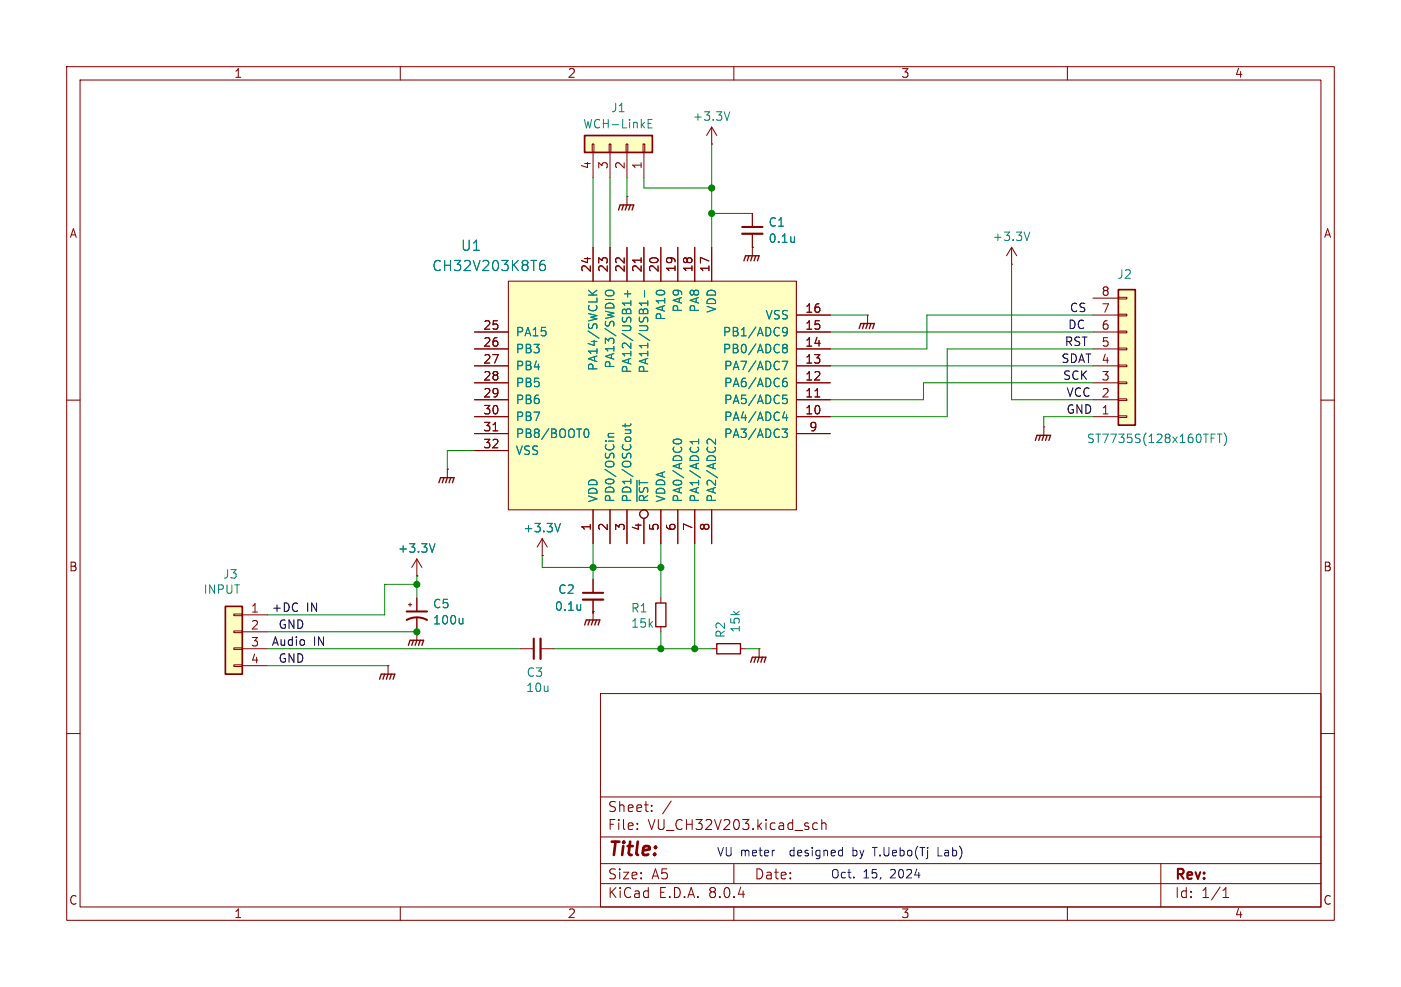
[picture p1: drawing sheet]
<svg xmlns="http://www.w3.org/2000/svg" width="210mm" height="148mm" viewBox="0 0 210 148" stroke-linecap="round" stroke-linejoin="round" font-family="sans-serif">
<g fill="none" stroke="#840000" stroke-width=".15">
<path d="M10 10h190v128h-190zM12 12h186v124h-186zM60 10v2M110 10v2M160 10v2M94 29.5h.1M94 29.5v1.2M112.8 37.1h.1M112.8 32v2M112.8 35.1v3.3M10 60h2M198 60h2"/>
<path d="M156.5 64h.1M156.5 64v1.3M106.7 97.3h.7M111 97.3h.8M113.8 97.3h.1M113.8 97.3v1.3M10 110h2M90 104h108v32h-108zM90 119.5h108M198 110h2M60 136v2M90 132.5h108"/>
<path d="M90 129.5h108M90 125.5h108M95.5 124.2v.2M95.5 123.5v.1M97.7 121.5v.2M97.7 120.8v.1M100.6 120.1l-1.3 1.9M110 136v2M110 129.5v3M121.8 124.1l.3 .3 .4-.1M122.5 123.5l-.4-.1-.3 .3M123.2 123.5a.37 .37 0 0 1 .6 .1v.8"/>
<path d="M123.2 122.9v1.5M160 136v2M174 129.5v6.5M183.3 134.6h.9M183.3 133.5l.5-.4v1.5"/>
</g>
<path d="M111.3 35.1h3" fill="none" stroke="#840000" stroke-width=".33"/>
<path d="M111.3 34h3" fill="none" stroke="#840000" stroke-width=".3"/>
<path d="M119.1 35.5v.8M119.1 36.2l-.1 .1" fill="none" stroke="#008484" stroke-width=".15"/>
<g fill="none" stroke="#840000" stroke-width=".2">
<path d="M92.7 31.5l.3-.8h2l-.3 .8M93.5 30.7l-.3 .8M94 30.7l-.3 .8M94.5 30.7l-.3 .8M111.5 39.1l.3-.7h2l-.3 .7M112.3 38.4l-.3 .7M112.8 38.4l-.3 .7M113.3 38.4l-.3 .7M155.2 66l.2-.7h2.1l-.3 .7M156 65.3l-.3 .7M156.5 65.3l-.3 .7M157 65.3l-.3 .7"/>
<path d="M107.4 96.5h3.6v1.5h-3.6zM112.5 99.3l.3-.7h2l-.2 .7M113.3 98.6l-.3 .7M113.8 98.6l-.3 .7M114.3 98.6l-.3 .7"/>
</g>
<path d="M167.6 43.4h2.6v20.4h-2.6z" fill="#ffffc2"/>
<g fill="none" stroke="#840000" stroke-width=".15">
<path d="M163.8 59.9h3.8M163.8 57.4h3.8M163.8 54.9h3.8M163.8 52.3h3.8M163.8 49.8h3.8M163.8 47.2h3.8M163.8 44.7h3.8M167.6 44.6h1.3v.2h-1.3zM167.6 47.1h1.3v.3h-1.3zM167.6 49.7h1.3v.2h-1.3zM167.6 52.2h1.3v.3h-1.3zM167.6 54.7h1.3v.3h-1.3z"/>
<path d="M167.6 57.3h1.3v.2h-1.3zM167.6 59.8h1.3v.3h-1.3zM163.8 62.5h3.8M167.6 62.4h1.3v.2h-1.3zM61.2 90.7h.5M61.5 90.4v.5M62.5 94.7h.1M62.5 89.7v2M62.5 92.7v3.3"/>
</g>
<path d="M167.6 43.4h2.6v20.4h-2.6z" fill="none" stroke="#840000" stroke-width=".25"/>
<path d="M181.6 65.7h.4M181.6 65.1h.6M182.5 65.1h.7M182.8 65.1v1.3M183.5 64.9a1.46 1.46 0 0 1 0 1.9M69.4 92.7v.9M69.4 93.4l-.2 .2" fill="none" stroke="#008484" stroke-width=".15"/>
<path d="M61.2 96.8l.3-.8h2l-.3 .8M62 96l-.3 .8M62.5 96l-.3 .8M63 96l-.3 .8" fill="none" stroke="#840000" stroke-width=".2"/>
<path d="M61 93a3.2 3.2 0 0 1 3 0M61 91.7h3" fill="none" stroke="#840000" stroke-width=".3"/>
<path d="M33.8 90.9h2.5v10.2h-2.5z" fill="#ffffc2"/>
<path d="M130 47.2h.1M130 47.2v1.3M35.1 99.7h1.2v.2h-1.2zM35.1 97.2h1.2v.2h-1.2zM35.1 94.6h1.2v.3h-1.2zM35.1 92.1h1.2v.2h-1.2zM36.3 92.2h3.8M36.3 94.7h3.8M36.3 97.3h3.8M36.3 99.8h3.8" fill="none" stroke="#840000" stroke-width=".15"/>
<path d="M33.8 90.9h2.5v10.2h-2.5z" fill="none" stroke="#840000" stroke-width=".25"/>
<path d="M128.8 49.3l.2-.8h2.1l-.3 .8M129.5 48.5l-.2 .8M130 48.5l-.2 .8M130.6 48.5l-.3 .8" fill="none" stroke="#840000" stroke-width=".2"/>
<path d="M76.2 42.2h43.2v34.3h-43.2z" fill="#ffffc2"/>
<g fill="none" stroke="#840000" stroke-width=".15">
<path d="M106.7 19.1v2.5M106.7 19.1l-.8 1.2M106.7 19.1l.7 1.2M88.9 37.1v5.1M91.4 37.1v5.1M94 37.1v5.1M96.1 38.7v.7M96.5 37.1v5.1M99.1 37.1v5.1M101.6 37.1v5.1M104.1 37.1v5.1M106.7 21.6h.1"/>
<path d="M106.7 37.1v5.1M71.1 59.9h5.1M71.1 57.4h5.1M71.1 54.9h5.1M71.1 52.3h5.1M71.1 49.8h5.1M76.2 42.2h43.2v34.3h-43.2zM119.4 59.9h5.1M119.4 57.4h5.1M119.4 54.9h5.1M119.4 52.3h5.1M119.4 49.8h5.1"/>
<path d="M119.4 47.2h5.1M122.2 59.5h.7M67.1 70.4h.1M67.1 70.4v1.2M71.1 62.5h5.1M71.1 65h5.1M71.1 67.6h5.1M73.9 64.6h.7M88.9 76.5v5M91.4 76.5v5M94 76.5v5M96.5 77.7v3.8"/>
<path d="M99.1 76.5v5M101.6 76.5v5M104.1 76.5v5M106.7 76.5v5M119.4 62.5h5.1M119.4 65h5.1M58.2 99.8h.1M58.2 99.8v1.3M62.5 86.4h.1M62.5 83.8l-.8 1.3M62.5 83.8v2.6M62.5 83.8l.7 1.3"/>
<path d="M78 97.3h2M81 97.3h2.1M81.3 83.3h.1M81.3 80.8l-.8 1.2M81.3 80.8v2.5M81.3 80.8l.7 1.2M88.9 91.7h.1M88.9 86.9v2M88.9 89.9v3.1M99.1 89.7v.7M99.1 94v.7"/>
<circle cx="96.5" cy="77.1" r=".63"/>
</g>
<g fill="none" stroke="#008484" stroke-width=".15">
<path d="M109.4 16.8l-.4 1.2M81.6 39.1a.6 .6 0 0 0-.7 .6v.6l.1 .2 .5 .1 .2-.2 .1-.5-.2-.2-.4-.1-.3 .3M88.2 43.5l.7 .7M89.5 43.5l-.7 .6M90.7 44.1a.43 .43 0 0 1 .5-.6h.4a.43 .43 0 0 1 .4 .6M93.6 44.1h1M94.1 43.6v1M96.6 43.6v1M97.1 45.1v.7M97.1 45.5h-1.3l.2 .1M117.2 54.2h.9l-.6 1.2M117.3 49.3l.2-.2 .5 .1a.84 .84 0 0 1-.3 1.2h-.3"/>
<path d="M117.3 51.9l.2-.3 .4 .1 .1 .2-.2 .3M117.3 51.9l.2 .3M117.3 49.6l.2 .3 .4-.1 .1-.2M117.4 59.3h.6M117.4 57.3l.4-.1 .2 .2-.1 .5h-.5M117.5 59.7h.3l.2 .3-.1 .5h-.4M117.5 52.2h.3M117.5 52.2l-.2 .2M117.8 52.2l.2 .2v.4l-.5 .1-.2-.2M117.9 56.7l-.4 .1M84 78.5l-.4 1.3M87.6 64.6l.2-.3a.68 .68 0 0 1 .5 .7 .68 .68 0 0 1-.5 .6l-.2-.2"/>
<path d="M91.2 65.5h.8M92 65l-.8 .1v.3l.1 .1M93.7 64.5h.9M93.7 63.5v.5M94.4 64.5l.2 .1M94.6 63.5l-.2 .3h-1.1M95.5 72v3.2M101 66.4l-.1-.1a.68 .68 0 0 1 .6-.5 .68 .68 0 0 1 .7 .5l-.1 .1M104.7 65.8v.8M104.7 66.2h-1.3l.4 .4M107.3 65.8v.8l-.9-.8-.3 .2-.1 .4M117.2 64.3h.8l-.4 .5 .4 .1v.5l-.2 .2h-.4"/>
<path d="M117.6 61.7l-.3 .9h.8M117.9 62.2v.9M65.2 81.5l-.4 1.3M87 90.7v.8M87 91.4v.1"/>
</g>
<g fill="none" stroke="#840000" stroke-width=".2">
<path d="M65.8 72.4l.2-.8h2.1l-.3 .8M66.5 71.6l-.2 .8M67.1 71.6l-.3 .8M67.6 71.6l-.3 .8M87.6 93.7l.3-.7h2l-.2 .7M88.4 93l-.3 .7M88.9 93l-.3 .7M89.4 93l-.2 .7M98.3 90.4h1.5v3.6h-1.5zM56.9 101.9l.2-.8h2.1l-.3 .8M57.7 101.1l-.3 .8M58.2 101.1l-.3 .8"/>
<path d="M58.7 101.1l-.3 .8"/>
</g>
<path d="M81 95.8v3M87.4 89.9h3" fill="none" stroke="#840000" stroke-width=".33"/>
<path d="M80 95.8v3M87.4 88.9h3" fill="none" stroke="#840000" stroke-width=".3"/>
<path d="M87.6 20.3h10.2v2.6h-10.2z" fill="#ffffc2"/>
<g fill="none" stroke="#840000" stroke-width=".15">
<path d="M88.8 21.6h.2v1.3h-.2zM88.9 22.9v3.8M88.9 37.1v5.1M91.3 21.6h.3v1.3h-.3zM91.4 22.9v3.8M91.4 37.1v5.1M93.9 21.6h.2v1.3h-.2zM94 22.9v3.8M94 37.1v5.1M96.1 38.7v.7M96.4 21.6h.2v1.3h-.2zM96.5 22.9v3.8"/>
<path d="M96.5 37.1v5.1M99.1 37.1v5.1M101.6 37.1v5.1M104.1 37.1v5.1M106.7 37.1v5.1M112.8 37.1h.1M112.8 32v2M112.8 35.1v2M151.6 39.6h.1M151.6 37.1l-.7 1.3M151.6 37.1v2.5M151.6 37.1l.8 1.3"/>
<path d="M71.1 59.9h5.1M71.1 57.4h5.1M71.1 54.9h5.1M71.1 52.3h5.1M71.1 49.8h5.1M119.4 59.9h5.1M119.4 57.4h5.1M119.4 54.9h5.1M119.4 52.3h5.1M119.4 49.8h5.1M119.4 47.2h5.1M122.2 59.5h.7"/>
<path d="M67.1 70.4h.1M71.1 62.5h5.1M71.1 65h5.1M71.1 67.6h5.1M73.9 64.6h.7M88.9 76.5v5M91.4 76.5v5M94 76.5v5M96.5 77.7v3.8M99.1 76.5v5M101.6 76.5v5M104.1 76.5v5"/>
<path d="M106.7 76.5v5M119.4 62.5h5.1M119.4 65h5.1M62.5 86.4h.1M62.5 94.7h.1M62.5 89.7v2M62.5 92.7v2M81.3 83.3h.1M88.9 91.7h.1M88.9 86.9v2M88.9 89.9v2"/>
<circle cx="96.5" cy="77.1" r=".63"/>
</g>
<path d="M87.6 20.3h10.2v2.6h-10.2z" fill="none" stroke="#840000" stroke-width=".25"/>
<g fill="none" stroke="#008484" stroke-width=".15">
<path d="M97.2 18.5h.4M97.8 17.9h-.6v1.3h.6M81.6 39.1a.6 .6 0 0 0-.7 .6v.6l.1 .2 .5 .1 .2-.2 .1-.5-.2-.2-.4-.1-.3 .3M119.1 35.5v.8M119.1 36.2l-.1 .1M154.4 34.8l-.5 1.3M88.2 43.5l.7 .7M89.5 43.5l-.7 .6M90.7 44.1a.43 .43 0 0 1 .5-.6h.4a.43 .43 0 0 1 .4 .6M93.6 44.1h1M94.1 43.6v1M96.6 43.6v1"/>
<path d="M97.1 45.1v.7M97.1 45.5h-1.3l.2 .1M117.2 54.2h.9l-.6 1.2M117.3 49.3l.2-.2 .5 .1a.84 .84 0 0 1-.3 1.2h-.3M117.3 51.9l.2-.3 .4 .1 .1 .2-.2 .3M117.3 51.9l.2 .3M117.3 49.6l.2 .3 .4-.1 .1-.2M117.4 59.3h.6M117.4 57.3l.4-.1 .2 .2-.1 .5h-.5M117.5 59.7h.3l.2 .3-.1 .5h-.4M117.5 52.2h.3M117.5 52.2l-.2 .2"/>
<path d="M117.8 52.2l.2 .2v.4l-.5 .1-.2-.2M117.9 56.7l-.4 .1M84 78.5l-.4 1.3M87.6 64.6l.2-.3a.68 .68 0 0 1 .5 .7 .68 .68 0 0 1-.5 .6l-.2-.2M91.2 65.5h.8M92 65l-.8 .1v.3l.1 .1M93.7 64.5h.9M93.7 63.5v.5M94.4 64.5l.2 .1M94.6 63.5l-.2 .3h-1.1M95.5 72v3.2M101 66.4l-.1-.1a.68 .68 0 0 1 .6-.5 .68 .68 0 0 1 .7 .5l-.1 .1"/>
<path d="M104.7 65.8v.8M104.7 66.2h-1.3l.4 .4M107.3 65.8v.8l-.9-.8-.3 .2-.1 .4M117.2 64.3h.8l-.4 .5 .4 .1v.5l-.2 .2h-.4M117.6 61.7l-.3 .9h.8M117.9 62.2v.9M65.2 81.5l-.4 1.3M69.4 92.7v.9M69.4 93.4l-.2 .2M87 90.7v.8M87 91.4v.1"/>
</g>
<path d="M116 127.5h.1M130.8 127.1h.7M140.6 127.1v1.2h.6" fill="none" stroke="#0000c2" stroke-width=".15"/>
<g fill="none" stroke="#008400" stroke-width=".15">
<path d="M88.9 26.7v10.4M91.4 26.7v10.4M94 26.7v2.8M96.5 26.7v1.5h10.2M106.7 21.6v15.5M106.7 32h6.1M151.6 39.6v20.3h12.2M124.5 47.2h5.5M124.5 54.9h39.3M124.5 49.8h39.3M163.8 47.2h-24.9v5.1h-14.4M163.8 52.3h-21.8v10.2h-17.5"/>
<path d="M163.8 57.4h-25.4v2.5h-13.9M71.1 67.6h-4v2.8M163.8 62.5h-7.3v1.5M40.1 97.3h37.9M40.1 99.8h18.1M40.1 94.7h22.4M62.5 86.4v3.3M62.5 87.6h-4.8v4.6h-17.6M81.3 83.3v1.8h17.8M83.1 97.3h23.6M88.9 81.5v5.4M88.9 91.7v.2"/>
<path d="M99.1 81.5v8.2M99.1 94.7v2.6M104.1 81.5v15.8M111.8 97.3h2"/>
</g>
<g fill="#008400" stroke="#008400" stroke-width=".15">
<circle cx="62.5" cy="94.7" r=".46"/>
<circle cx="88.9" cy="85.1" r=".46"/>
<circle cx="62.5" cy="87.6" r=".46"/>
<circle cx="104.1" cy="97.3" r=".46"/>
<circle cx="99.1" cy="97.3" r=".46"/>
<circle cx="106.7" cy="28.2" r=".46"/>
<circle cx="99.1" cy="85.1" r=".46"/>
<circle cx="106.7" cy="32" r=".46"/>
</g>
<text font-size="2.8" fill="#840000" x="91" y="128.9">Title:</text>
<g font-size="2.1" fill="#008484">
<text x="64.7" y="40.9">CH32V203K8T6</text>
<text x="69" y="37.8">U1</text>
</g>
<g font-size="2.1" fill="#840000">
<text x="91" y="124.7">File:</text>
<text x="91" y="122">Sheet:</text>
<text x="97.1" y="124.7">VU_CH32V203.kicad_sch</text>
<text x="91" y="134.9">KiCad</text>
<text x="91" y="132.1">Size:</text>
<text x="97.7" y="132.1">A5</text>
<text x="98.7" y="134.9">E.D.A.</text>
<text x="106.3" y="134.9">8.0.4</text>
<text x="113" y="132.1">Date:</text>
<text x="176" y="132.3">Rev:</text>
<text x="176" y="134.9">Id:</text>
<text x="180.1" y="134.9">1/1</text>
</g>
<g font-size="1.8" fill="#840000">
<text x="35" y="11.9">1</text>
<text x="85" y="11.9">2</text>
<text x="135" y="11.9">3</text>
<text x="185" y="11.9">4</text>
<text x="88.6" y="25.5" transform="rotate(-90 88.6 25.5)">4</text>
<text x="91.2" y="25.5" transform="rotate(-90 91.2 25.5)">3</text>
<text x="93.7" y="25.5" transform="rotate(-90 93.7 25.5)">2</text>
<text x="96.3" y="25.5" transform="rotate(-90 96.3 25.5)">1</text>
<text x="10.3" y="35.9">A</text>
<text x="198.4" y="35.9">A</text>
<text x="88.6" y="40.9" transform="rotate(-90 88.6 40.9)">24</text>
<text x="91.2" y="40.9" transform="rotate(-90 91.2 40.9)">23</text>
<text x="93.7" y="40.9" transform="rotate(-90 93.7 40.9)">22</text>
<text x="96.3" y="40.9" transform="rotate(-90 96.3 40.9)">21</text>
<text x="98.8" y="40.9" transform="rotate(-90 98.8 40.9)">20</text>
<text x="101.3" y="40.9" transform="rotate(-90 101.3 40.9)">19</text>
<text x="103.9" y="40.9" transform="rotate(-90 103.9 40.9)">18</text>
<text x="106.4" y="40.9" transform="rotate(-90 106.4 40.9)">17</text>
<text x="120.6" y="47">16</text>
<text x="165" y="47">7</text>
<text x="165" y="44.5">8</text>
<text x="72.3" y="49.5">25</text>
<text x="72.3" y="52.1">26</text>
<text x="120.6" y="52.1">14</text>
<text x="120.6" y="49.5">15</text>
<text x="165" y="52.1">5</text>
<text x="165" y="49.5">6</text>
<text x="72.3" y="54.6">27</text>
<text x="72.3" y="57.2">28</text>
<text x="72.3" y="59.7">29</text>
<text x="120.6" y="59.7">11</text>
<text x="120.6" y="57.2">12</text>
<text x="120.6" y="54.6">13</text>
<text x="165" y="59.7">2</text>
<text x="165" y="57.2">3</text>
<text x="165" y="54.6">4</text>
<text x="72.3" y="62.2">30</text>
<text x="72.3" y="64.8">31</text>
<text x="120.6" y="62.2">10</text>
<text x="121.2" y="64.8">9</text>
<text x="165" y="62.2">1</text>
<text x="72.3" y="67.3">32</text>
<text x="88.6" y="79.7" transform="rotate(-90 88.6 79.7)">1</text>
<text x="91.2" y="79.7" transform="rotate(-90 91.2 79.7)">2</text>
<text x="93.7" y="79.7" transform="rotate(-90 93.7 79.7)">3</text>
<text x="96.3" y="79.7" transform="rotate(-90 96.3 79.7)">4</text>
<text x="98.8" y="79.7" transform="rotate(-90 98.8 79.7)">5</text>
<text x="101.3" y="79.7" transform="rotate(-90 101.3 79.7)">6</text>
<text x="103.9" y="79.7" transform="rotate(-90 103.9 79.7)">7</text>
<text x="106.4" y="79.7" transform="rotate(-90 106.4 79.7)">8</text>
<text x="10.3" y="85.9">B</text>
<text x="198.3" y="85.9">B</text>
<text x="37.5" y="91.9">1</text>
<text x="37.5" y="94.5">2</text>
<text x="37.5" y="97">3</text>
<text x="37.5" y="99.6">4</text>
<text x="10.3" y="135.9">C</text>
<text x="35" y="137.9">1</text>
<text x="85" y="137.9">2</text>
<text x="135" y="137.9">3</text>
<text x="185" y="137.9">4</text>
<text x="198.3" y="135.9">C</text>
</g>
<g font-size="1.8" fill="#008484">
<text x="91.5" y="17">J1</text>
<text x="87.3" y="19.5">WCH-LinkE</text>
<text x="103.7" y="18.3">+3.3V</text>
<text x="115.1" y="34.2">C1</text>
<text x="115.1" y="36.6">0.1u</text>
<text x="148.7" y="36.4">+3.3V</text>
<text x="102.5" y="47" transform="rotate(-90 102.5 47)">PA9</text>
<text x="105" y="47" transform="rotate(-90 105 47)">PA8</text>
<text x="107.5" y="47" transform="rotate(-90 107.5 47)">VDD</text>
<text x="167.4" y="42">J2</text>
<text x="77.2" y="50.6">PA15</text>
<text x="77.2" y="53.2">PB3</text>
<text x="99.9" y="48.2" transform="rotate(-90 99.9 48.2)">PA10</text>
<text x="108.2" y="53.2">PB0/ADC8</text>
<text x="108.2" y="50.6">PB1/ADC9</text>
<text x="114.7" y="48.1">VSS</text>
<text x="77.2" y="55.7">PB4</text>
<text x="77.2" y="58.3">PB5</text>
<text x="89.8" y="55.7" transform="rotate(-90 89.8 55.7)">PA14/SWCLK</text>
<text x="92.3" y="55.4" transform="rotate(-90 92.3 55.4)">PA13/SWDIO</text>
<text x="94.8" y="56.1" transform="rotate(-90 94.8 56.1)">PA12/USB1+</text>
<text x="97.4" y="56.1" transform="rotate(-90 97.4 56.1)">PA11/USB1-</text>
<text x="108.4" y="58.3">PA6/ADC6</text>
<text x="108.4" y="55.7">PA7/ADC7</text>
<text x="77.2" y="60.8">PB6</text>
<text x="77.2" y="63.3">PB7</text>
<text x="77.2" y="65.9">PB8/BOOT0</text>
<text x="108.4" y="63.3">PA4/ADC4</text>
<text x="108.4" y="60.8">PA5/ADC5</text>
<text x="108.4" y="65.9">PA3/ADC3</text>
<text x="77.2" y="68.4">VSS</text>
<text x="162.8" y="66.6">ST7735S(128x160TFT)</text>
<text x="89.8" y="75.4" transform="rotate(-90 89.8 75.4)">VDD</text>
<text x="92.3" y="75.4" transform="rotate(-90 92.3 75.4)">PD0/OSCin</text>
<text x="94.8" y="75.4" transform="rotate(-90 94.8 75.4)">PD1/OSCout</text>
<text x="97.4" y="75.4" transform="rotate(-90 97.4 75.4)">~{RST}</text>
<text x="99.9" y="75.4" transform="rotate(-90 99.9 75.4)">VDDA</text>
<text x="102.5" y="75.4" transform="rotate(-90 102.5 75.4)">PA0/ADC0</text>
<text x="105" y="75.4" transform="rotate(-90 105 75.4)">PA1/ADC1</text>
<text x="107.5" y="75.4" transform="rotate(-90 107.5 75.4)">PA2/ADC2</text>
<text x="59.5" y="83.1">+3.3V</text>
<text x="78.3" y="80">+3.3V</text>
<text x="30.4" y="89.3">INPUT</text>
<text x="33.4" y="87">J3</text>
<text x="83.6" y="89.3">C2</text>
<text x="64.8" y="91.4">C5</text>
<text x="64.8" y="93.8">100u</text>
<text x="83.1" y="91.8">0.1u</text>
<text x="94.5" y="92">R1</text>
<text x="94.5" y="94.3">15k</text>
<text x="108.9" y="95.8" transform="rotate(-90 108.9 95.8)">R2</text>
<text x="111.1" y="95" transform="rotate(-90 111.1 95)">15k</text>
<text x="78.8" y="101.7">C3</text>
<text x="78.8" y="104">10u</text>
</g>
<g font-size="1.8">
<text x="160.3" y="46.9">CS</text>
<text x="159.5" y="52">RST</text>
<text x="160" y="49.4">DC</text>
<text x="159" y="54.5">SDAT</text>
<text x="159.3" y="57.1">SCK</text>
<text x="159.8" y="59.6">VCC</text>
<text x="159.8" y="62.1">GND</text>
<text x="40.6" y="91.9">+DC</text>
<text x="41.7" y="94.4">GND</text>
<text x="45.9" y="91.9">IN</text>
<text x="40.6" y="96.9">Audio</text>
<text x="41.7" y="99.5">GND</text>
<text x="47" y="96.9">IN</text>
</g>
<g font-size="1.8" fill="#0000c2">
<text x="107.4" y="128.6">VU meter</text>
<text x="118.7" y="128.6">designed</text>
<text x="124.4" y="131.9">Oct.</text>
<text x="128.3" y="128.6">by</text>
<text x="129.4" y="131.9">15,</text>
<text x="131.6" y="128.6">T.Uebo(Tj</text>
<text x="133.6" y="131.9">2024</text>
<text x="141.4" y="128.6">Lab)</text>
</g>
</svg>
